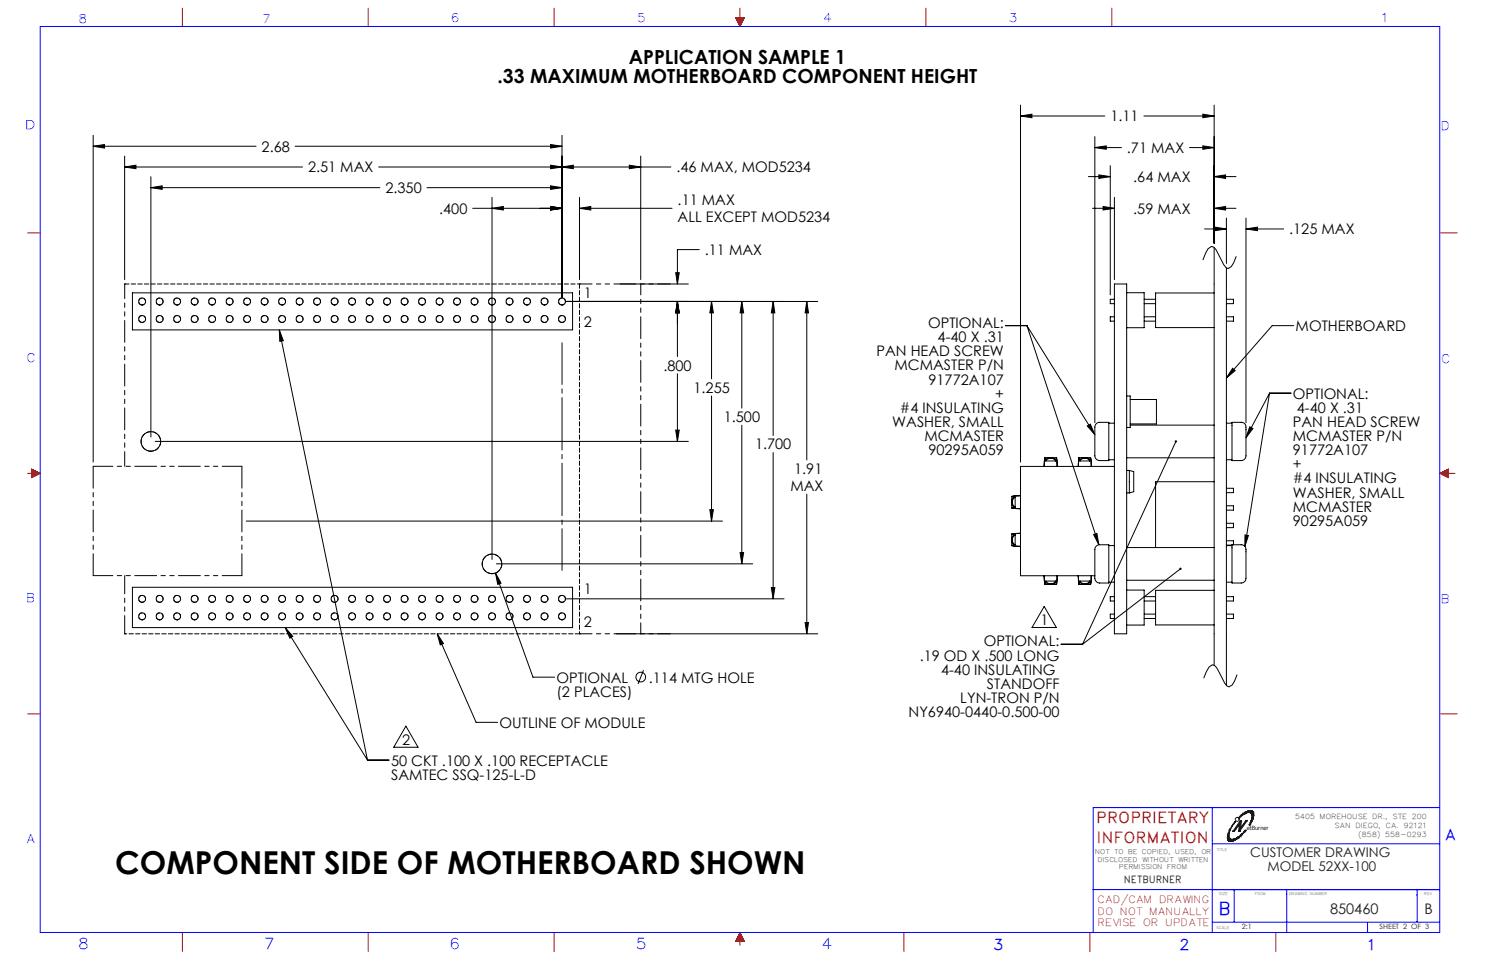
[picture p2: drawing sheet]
<svg xmlns="http://www.w3.org/2000/svg" width="432mm" height="279mm" viewBox="0 0 432 279" stroke-linecap="round" stroke-linejoin="round" font-family="sans-serif">
<g fill="none" stroke="#000" stroke-width=".29">
<path d="M27.1 39.3v94.9M163.2 39.3v47M296.3 33.7l3.3-.5v1zM296.3 30.5v103.7M296.3 33.7h24.5M317.9 39.7v83.1M332.2 33.7h20.4M349.3 33.2l3.3 .5-3.3 .5zM352.6 30.5v40.1M27.1 42.5l3.2-.5v1zM27.1 42.5h47.3M36.2 48.5l3.3-.5v1z"/>
<path d="M36.2 48.5h51.6M36.2 45.3v35.9M43.8 54.5l3.3-.5v1zM43.8 51.3v75.6M43.8 54.5h66.5M85.7 42.5h77.5M110 48.5h84.8M124 54.5h39.2M142.9 57.3v105.2M159.9 42l3.3 .5-3.3 .5zM159.9 60l3.3 .5-3.3 .5zM159.9 54l3.3 .5-3.3 .5z"/>
<path d="M159.9 48l3.3 .5-3.3 .5zM163.2 48.5l3.3-.5v1zM168.3 57.3v23.9M182.7 48l3.4 .5-3.4 .5zM186.1 45.3v35.9M316.1 51.3h6.3M317.9 42.9l3.3-.5v1zM317.9 42.9h7.7M319.1 50.8l3.3 .5-3.3 .5zM320.3 60l3.3 .5-3.3 .5zM322.4 48.1v37.6M323.6 57.3v23.9"/>
<path d="M345.4 42.9h7.2M349.3 42.4l3.3 .5-3.3 .5zM352.6 51.3l3.3-.5v1zM352.6 51.3h6.3M137.3 60.5h25.9M142.9 60.5l3.3-.5v1zM168.3 60.5l3.3-.5v1zM168.3 60.5h26.9M196.2 79.2h1l-.5 3.3zM203.1 72.5h-6.4v10M317.3 60.5h6.3M349.8 66.5h6.3"/>
<path d="M352.6 60.5l3.3-.5v1zM352.6 71.9v121.3M352.6 60.5h6.3M352.8 66l3.3 .5-3.3 .5zM356.1 63.3v13.2M356.1 77.8v121.3M359 74.4l-1.5 3-.9 .6-.5-.2-.7-.9-2.3-4.4-.6-.7-.7-.2-1 .6-1.5 3.3M361.8 66.5l3.3-.5v1zM361.8 63.3v59.5M361.8 66.5h10.9M38.5 85.1h127.8v10.7h-127.8zM81.1 95.8l1.2 3.2-1.1 .1z"/>
<path d="M81.1 95.8l25.6 125M164.5 87.6h73M180.1 82.5h19.8M196.7 87.6l.5 3.3h-1zM196.7 87.6v16M206.6 87.6l.6 3.3h-1.1zM206.6 87.6v22.4M215.4 87.6l.5 3.3h-1zM215.4 87.6v30.9M224.5 87.6l.5 3.3h-1zM224.5 87.6v38.9M234.3 87.6l.5 3.3h-1z"/>
<path d="M234.3 87.6v46M292 94.6h6.2M298.2 94.6l19.7 31.7M298.2 94.6l20.9 63.6M323.6 82.5h3.6v101.6h-3.6zM323.6 86.9h-1.2v1.3h1.2M323.6 92h-1.2v1.3h1.2M327.2 85h5v10.2h-5M332.2 92h3.4M332.2 93.3h3.4M332.2 86.9h3.4M332.2 88.2h3.4"/>
<path d="M352.6 85.1h-17v10h17M356.1 86.9h2.1v1.3h-2.1M356.1 92h2.1v1.3h-2.1M375.7 94.6h-6.3l-13.3 15.2M196.7 108.5v19.7M206.6 115v36.3M327.2 115h1v9.1h-1M328.2 116h7.6v7.1h-7.6M357.9 107l.8 .6-2.6 2.2zM368.7 114.2h6.2M368.7 114.2l-6.9 12.9M368.7 114.2l-7.2 44.5"/>
<path d="M45.1 128.2h154.8M196.2 124.9h1l-.5 3.3zM215.4 123.5v40.3M224.5 131.4v42.5M303.4 132.9h3.4M303.7 133.9h2.8M305 132.9l-1 .3-.3 .4-.3-.7-.2 2.6M305.2 132.9l.8 .2 .5 .5M306.5 133.6h.1M306.5 133.9a1.7 1.7 0 0 0-2.8 0l-.3-.7-.2 2.3M306.5 133.6l.3-.7 .2 2.6-.2-2.3-.3 .7M313.3 132.9h3.4"/>
<path d="M313.6 133.9a1.67 1.67 0 0 1 2.8 0M313.6 133.6l-.3-.7-.2 2.6 .2-2.3 .3 .7M313.6 133.9h2.8M313.6 133.6h.1M314.9 132.9l-.8 .2-.5 .5M315.1 132.9l.8 .2 .5 .5M315.7 123.7l.9-.5 1.3 3.1zM316.4 133.6h.1M316.4 133.6l.3-.7 .2 2.6-.2-2.3-.3 .7M318.3 123l.8-.3h2.9v11.1h-2.7a1.76 1.76 0 0 1-1.4-2.5v-.5a32.1 32.1 0 0 1 .3-7.5zM322 133.5h1.6M322 122.9h1.6"/>
<path d="M323.6 135.5h-27.3v31.7h21.6M327.2 133h25.4M327.2 136.6h.7M327.9 136.6v6.6M327.9 136.6l1.3 .4v5.8l-1.3 .4M328.2 123.5h24.4M341.5 128.2l-27.1 58.9M352.6 139.9h-17v19.1M356.1 133.5h1.7M356.1 122.9h1.7M357.8 122.7h2.6a1.52 1.52 0 0 1 1.4 2v7.6a1.38 1.38 0 0 1-1.4 1.5h-2.6zM362.9 124l.9 .5-2 2.6z"/>
<path d="M71.5 151.3h138.3M206.1 148h1.1l-.6 3.3zM234.3 143.5v40.6M293.8 156.9l.2 .8 .4 .5M293.8 146l.2 .7 .5 .5-.7 .4 2.5 .2M293.8 144.2v3.4M293.8 155.1v3.4M294.4 144.5l-.4 .5-.2 .8M294.4 158.2h.1M294.4 144.5h.1M294.5 158.2l-.7 .3 2.5 .2-2.2-.2 .7-.3M294.5 144.5l-.7-.4 2.5-.1-2.2 .1 .7 .4"/>
<path d="M294.8 155.4a1.67 1.67 0 0 0 0 2.8M294.8 144.5a1.67 1.67 0 0 0 0 2.8M294.8 147.3l-.7 .3 2.2 .1M294.8 144.5v2.8M294.8 155.4v2.8M296.3 154.9l-2.5 .2 .7 .3-.5 .5-.2 .8M296.3 154.9l-2.2 .2 .7 .3M317.6 155.3l.9-.4 .6 3.3zM318.3 158.6l.8-.4h2.9v11.1h-2.7a1.76 1.76 0 0 1-1.4-2.4v-.5a32.1 32.1 0 0 1 .3-7.6zM322 158.5h1.6M327.2 159h25.4M327.2 143.2h.7"/>
<path d="M356.1 158.5h1.7M356.1 141.8h2.1v1.3h-2.1M356.1 146.9h2.1v1.3h-2.1M356.1 152h2.1v1.2h-2.1M356.1 157.1h2.1v1.1M356.1 158.3h1.7M357.8 158.2h2.6a1.52 1.52 0 0 1 1.4 2.1v7.5a1.38 1.38 0 0 1-1.4 1.5h-2.6zM361.5 155.4l1 .1-1 3.2zM38.5 170.6h127.8v11.7h-127.8zM143.9 166.4l1.6 3-1 .3zM143.9 166.4l10.9 30.3h6.2M144.1 163.8h74.5"/>
<path d="M164.5 173.9h63.2M214.9 160.5h1l-.5 3.3zM224 170.6h1l-.5 3.3zM303.2 167.2l.2 2.5M303.2 167.2l.2 2.2 .3-.6a1.7 1.7 0 0 0 2.8 0M303.2 176.1l3.5 6.1h-7zM303.4 169.7l.3-.6 .5 .4 .8 .3M303.4 169.8h3.4M303.7 168.8h2.8M306.5 169.1l-.3 .3-1 .4M306.5 169.1h.1M306.5 168.8l.3 .6 .2-2.2-.2 2.5"/>
<path d="M306.5 169.1l.3 .6M313.3 169.8h3.4M313.6 168.8a1.67 1.67 0 0 0 2.8 0M313.6 169.1h.1M313.6 168.8l-.3 .6-.2-2.2 .2 2.5M313.6 168.8h2.8M313.6 169.1l-.3 .6M313.6 169.1l.5 .4 .8 .3M316.4 169.1l-.2 .3-1.1 .4M316.4 169.1h.1M316.4 168.8l.3 .6 .2-2.2-.2 2.5M316.4 169.1l.3 .6"/>
<path d="M322 169.1h1.6M323.6 173.3h-1.2v1.3h1.2M323.6 178.4h-1.2v1.2h1.2M327.2 168.5h25.4M327.2 171.4h5v10.1h-5M332.2 173.3h3.4M332.2 174.6h3.4M332.2 178.4h3.4M332.2 179.6h3.4M342.8 165.2l-28.4 21.9M352.6 171.4h-17v10.1h17M356.1 169.1h1.7"/>
<path d="M356.1 173.3h2.1v1.3h-2.1M356.1 178.4h2.1v1.2h-2.1M82.8 182.3l2.2 2.5-.8 .5zM82.8 182.3l23.9 38.5M127 184.1l1.8 2.8-1 .4zM127 184.1l11.3 25.7h6.2M179 184.1h58.5M186.9 194.6l-1.6 4M233.8 180.8h1l-.5 3.3zM308.1 187.1h6.3M359.2 195.9l-1.4 3-.9 .6-.6-.3-.7-.8-2.3-4.4-.6-.7-.7-.2-.9 .6-1.6 3.3M117.9 210.9l3.5 6.1h-7.1z"/>
<path d="M106.7 220.8h6.3"/>
<circle cx="41.3" cy="87.6" r="1.01"/>
<circle cx="41.3" cy="92.6" r="1.01"/>
<circle cx="46.4" cy="87.6" r="1.01"/>
<circle cx="46.4" cy="92.6" r="1.01"/>
<circle cx="51.4" cy="92.6" r="1.01"/>
<circle cx="51.4" cy="87.6" r="1.01"/>
<circle cx="56.5" cy="87.6" r="1.01"/>
<circle cx="56.5" cy="92.6" r="1.01"/>
<circle cx="61.6" cy="87.6" r="1.01"/>
<circle cx="61.6" cy="92.6" r="1.01"/>
<circle cx="66.7" cy="92.6" r="1.01"/>
<circle cx="66.7" cy="87.6" r="1.01"/>
<circle cx="71.8" cy="87.6" r="1.01"/>
<circle cx="71.8" cy="92.6" r="1.01"/>
<circle cx="76.8" cy="87.6" r="1.01"/>
<circle cx="76.8" cy="92.6" r="1.01"/>
<circle cx="81.9" cy="92.6" r="1.01"/>
<circle cx="81.9" cy="87.6" r="1.01"/>
<circle cx="87" cy="87.6" r="1.01"/>
<circle cx="87" cy="92.6" r="1.01"/>
<circle cx="92.1" cy="92.6" r="1.01"/>
<circle cx="92.1" cy="87.6" r="1.01"/>
<circle cx="97.2" cy="87.6" r="1.01"/>
<circle cx="97.2" cy="92.6" r="1.01"/>
<circle cx="102.2" cy="87.6" r="1.01"/>
<circle cx="102.2" cy="92.6" r="1.01"/>
<circle cx="107.3" cy="87.6" r="1.01"/>
<circle cx="107.3" cy="92.6" r="1.01"/>
<circle cx="112.4" cy="87.6" r="1.01"/>
<circle cx="112.4" cy="92.6" r="1.01"/>
<circle cx="117.5" cy="87.6" r="1.01"/>
<circle cx="117.5" cy="92.6" r="1.01"/>
<circle cx="122.6" cy="87.6" r="1.01"/>
<circle cx="122.6" cy="92.6" r="1.01"/>
<circle cx="127.6" cy="92.6" r="1.01"/>
<circle cx="127.6" cy="87.6" r="1.01"/>
<circle cx="132.7" cy="92.6" r="1.01"/>
<circle cx="132.7" cy="87.6" r="1.01"/>
<circle cx="137.8" cy="87.6" r="1.01"/>
<circle cx="137.8" cy="92.6" r="1.01"/>
<circle cx="142.9" cy="87.6" r="1.01"/>
<circle cx="142.9" cy="92.6" r="1.01"/>
<circle cx="148" cy="87.6" r="1.01"/>
<circle cx="148" cy="92.6" r="1.01"/>
<circle cx="153" cy="87.6" r="1.01"/>
<circle cx="153" cy="92.6" r="1.01"/>
<circle cx="158.1" cy="87.6" r="1.01"/>
<circle cx="158.1" cy="92.6" r="1.01"/>
<circle cx="163.2" cy="92.6" r="1.01"/>
<circle cx="163.2" cy="87.6" r="1.01"/>
<circle cx="43.8" cy="128.2" r="2.85"/>
<circle cx="41.3" cy="179" r="1.01"/>
<circle cx="41.3" cy="173.9" r="1.01"/>
<circle cx="46.4" cy="179" r="1.01"/>
<circle cx="46.4" cy="173.9" r="1.01"/>
<circle cx="51.4" cy="173.9" r="1.01"/>
<circle cx="51.4" cy="179" r="1.01"/>
<circle cx="56.5" cy="179" r="1.01"/>
<circle cx="56.5" cy="173.9" r="1.01"/>
<circle cx="61.6" cy="173.9" r="1.01"/>
<circle cx="61.6" cy="179" r="1.01"/>
<circle cx="66.7" cy="179" r="1.01"/>
<circle cx="66.7" cy="173.9" r="1.01"/>
<circle cx="71.8" cy="173.9" r="1.01"/>
<circle cx="71.8" cy="179" r="1.01"/>
<circle cx="76.8" cy="179" r="1.01"/>
<circle cx="76.8" cy="173.9" r="1.01"/>
<circle cx="81.9" cy="179" r="1.01"/>
<circle cx="81.9" cy="173.9" r="1.01"/>
<circle cx="87" cy="173.9" r="1.01"/>
<circle cx="87" cy="179" r="1.01"/>
<circle cx="92.1" cy="173.9" r="1.01"/>
<circle cx="92.1" cy="179" r="1.01"/>
<circle cx="97.2" cy="179" r="1.01"/>
<circle cx="97.2" cy="173.9" r="1.01"/>
<circle cx="102.2" cy="173.9" r="1.01"/>
<circle cx="102.2" cy="179" r="1.01"/>
<circle cx="107.3" cy="179" r="1.01"/>
<circle cx="107.3" cy="173.9" r="1.01"/>
<circle cx="112.4" cy="179" r="1.01"/>
<circle cx="112.4" cy="173.9" r="1.01"/>
<circle cx="117.5" cy="179" r="1.01"/>
<circle cx="117.5" cy="173.9" r="1.01"/>
<circle cx="122.6" cy="179" r="1.01"/>
<circle cx="122.6" cy="173.9" r="1.01"/>
<circle cx="127.6" cy="179" r="1.01"/>
<circle cx="127.6" cy="173.9" r="1.01"/>
<circle cx="132.7" cy="173.9" r="1.01"/>
<circle cx="132.7" cy="179" r="1.01"/>
<circle cx="137.8" cy="173.9" r="1.01"/>
<circle cx="137.8" cy="179" r="1.01"/>
<circle cx="142.9" cy="163.8" r="2.85"/>
<circle cx="142.9" cy="173.9" r="1.01"/>
<circle cx="142.9" cy="179" r="1.01"/>
<circle cx="148" cy="179" r="1.01"/>
<circle cx="148" cy="173.9" r="1.01"/>
<circle cx="153" cy="173.9" r="1.01"/>
<circle cx="153" cy="179" r="1.01"/>
<circle cx="158.1" cy="173.9" r="1.01"/>
<circle cx="158.1" cy="179" r="1.01"/>
<circle cx="163.2" cy="173.9" r="1.01"/>
<circle cx="163.2" cy="179" r="1.01"/>
<circle cx="186.1" cy="196.6" r="1.4"/>
</g>
<g fill="none" stroke="#191924" stroke-width=".29">
<path d="M357.8 239.9h.1M357.9 239.6h.1M357.9 239.6l-.6 1.1M358.2 239.2h.1M358.2 239.2l-.3 .4M358.3 239.2l-1 1.8M358.6 238.7h.1M358.6 238.7l-.3 .5M358.7 238.6h.1M358.7 238.6l-.5 .6M358.7 238.6l-.1 .1M359.3 239.9h.1"/>
<path d="M359.6 237.5h.1M359.7 237.6h.1M359.8 237.6h.1M359.8 237.8a.57 .57 0 0 0-.9-.1 .57 .57 0 0 0 .3 .9 .57 .57 0 0 0 .7-.7M359.8 237.8h.1M359.8 237.9h.1M359.9 237.5h.1M359.9 239.3h.1M359.9 237.5l-.1 .1M360 237.1h.1M360.1 239.1l-.3 2.1M360.1 238.4h.1"/>
<path d="M360.1 238.4l-2.1 3h.5l1.5-2.1-.3 2M360.1 238.4h.4l-.2 2.1M360.2 238.7h.2zM360.2 237.1h.1M360.2 238.5l-2 2.9M360.3 237.1l-.4 .4M360.3 238.7l-.3 2.6M360.4 238.5l-2.1 2.8M360.5 238.4h.1M360.5 236.8h.1M360.5 236.7h.1M360.5 236.9h.1"/>
<path d="M360.6 236.7h.1M360.6 236.8h.1M360.6 236.8l-.9 .8M360.6 236.7v.1M360.8 236.7h.1M360.9 236.4h.1M360.9 236.4l-1.3 1.1M361.1 236.5h.1M361.2 236.5l-.9 .6M361.3 236h.1M361.4 236.3h.1M361.6 236.2h.1"/>
<path d="M361.7 235.9h.1M361.7 236l-1.1 .7M361.7 238.3h.1M361.8 238.3h.4l-2.2 3h-.3M361.8 238.3l-1.5 2.2M361.8 238.4l-1.6 2.4M361.9 238.4l-1.9 2.7M362 235.7h.1M362.1 236h.1M362.1 238.3h.1M362.2 235.8h.1M362.2 235.8l-.5 .2"/>
<path d="M362.3 235.6h.1M362.4 235.8h.1M362.5 235.7v.1zM362.5 235.5v.2zM362.5 235.9h.1M362.5 235.8h.8l.3 .3 .1 1.8-.8 1.6M362.5 235.6l-.3 .2M362.5 235.6h.9l.4 .4M362.5 235.8h.1M362.7 235.5h.1M362.7 239.6h.1M362.8 235.8h.1z"/>
<path d="M362.8 235.9h.1M362.8 239.6h.2M362.8 235.9l.5 .3 .3 .7M362.8 235.9l-.7 .1-.9 .5M362.8 235.8l.3 .1M362.9 236h.1M363 239.6h.1M363 235.4h.1M363 238.9h.1M363.1 238.9l-.3 .7M363.1 239.3h.1M363.1 236.1h.1"/>
<path d="M363.1 239.3l-.1 .3M363.1 235.9l.4 .4 .3-.3M363.2 238.5h.1M363.3 235.5h.1M363.3 236.2h.1M363.3 238.8h.1M363.4 237.9h.1M363.5 237.9l-.4 1M363.5 236.5h.1M363.5 237.9l.1 .2zM363.5 237.5h.1M363.5 238.4h.1"/>
<path d="M363.5 236.9h.1M363.6 235.6h.1M363.6 238.4l-.5 .9M363.6 236.9v.6M363.6 237.5l-.1 .4M363.6 236.6h.1M363.7 237.3l.2-.3v-.8l-.2 1.6M363.7 238h.1M363.8 236h.1M363.9 237.5h.1M363.9 235.9h.1M364 237.2h.1"/>
<path d="M364 236.2h.1M364 236.2a1.09 1.09 0 0 0-1.6-.6l-1.5 .8M364 237.2l-.4 1.2M364 236.2v.3M364 236.9h.1M364 236.5h.1M364 236.9v.3M364 236.5v.4M356.4 243.6h.1M356.4 243.3h.1M356.4 242.9h.1M356.4 243.6l.5 .6 .9 .1"/>
<path d="M356.4 242.9v.7M356.5 242.4h.1M356.6 242.4l-.2 .5M356.6 243.2l.1 .6 .3 .4M356.6 243.9h.1M356.7 241.9h.1M356.7 243.4l.4 .6 .6 .1M356.7 242.7l.2 .8M356.8 242.6h.1M356.8 243h.1M356.8 242.3h.1M356.8 243l.1 .4"/>
<path d="M356.8 244.2h.1M356.9 243.6l.3 .3h1.1l.4-.2M356.9 243.5v.1M356.9 243.4h.1M356.9 241.2h.1M356.9 241.8h.1M356.9 243.4l.3 .3M357 244.2h.1M357 241.8l-.2 1.2M357 241.2l-.4 1.2M357 244.3h.1M357.2 243.7h.1"/>
<path d="M357.2 243.7l.3 .1M357.2 240.8h.1M357.2 241h.1M357.2 240.7h.1M357.3 241l-.3 .8M357.3 240.7l-.3 .5M357.3 240.8l-.7 2.4M357.5 243.8h.1M357.5 243.9h.1M357.6 240h.1M357.6 244.1h.1M357.8 244.3h.1"/>
<path d="M358 243.8h.1M358 241.4h.1M358.1 244.1l-1.1 .1M358.1 244.2h.1M358.3 243.8l.1 .1zM358.4 243.7h.1M358.4 241.4h.1M358.5 244h.1M358.5 243.8h.1M358.6 244l-.8 .3M358.7 243.7h.3M358.7 243.6h.1"/>
<path d="M358.8 243.6l-1.3 .2M358.9 243.7l-.8 .4M359 243.8h.1M359 243.8l-.4 .2M359.2 243.3h.1M359.2 243.3l-.4 .3M359.3 243.3l-.3 .4M359.4 243.5h.1M359.4 243.5l-.4 .3M359.5 243.1h.1M359.6 243.2l-.3 .1M359.6 241.3h.1"/>
<path d="M359.8 243.2h.1M359.9 243.2l-.5 .3M360 241.3h.1M360.2 242.6h.1M360.2 242.9h.1M360.2 240.5h.1M360.3 242.9l-.4 .3M360.4 242.5v.1zM360.5 242.3h.1M360.5 242.3l-1.3 1M360.6 242.4h.1M361.1 241.7h.1"/>
<path d="M361.3 241.5l.2 .1zM361.4 241.7h.1M361.4 241.7l-1.1 1.2M361.5 241.2h.1M361.6 241.2l-1.1 1.1M361.6 241.2h.2l-.4 .5M361.6 241.3l-2 1.9M361.8 241.2h.1"/>
<circle cx="360.1" cy="239.2" r=".06"/>
<circle cx="360.2" cy="238.5" r=".07"/>
<circle cx="360.4" cy="238.6" r=".06"/>
<circle cx="360.6" cy="236.8" r=".06"/>
<circle cx="361" cy="236.4" r=".08"/>
<circle cx="361.2" cy="236.4" r=".06"/>
<circle cx="361.5" cy="236.1" r=".06"/>
<circle cx="361.7" cy="236.1" r=".06"/>
<circle cx="361.8" cy="238.4" r=".08"/>
<circle cx="361.9" cy="235.9" r=".06"/>
<circle cx="362" cy="238.4" r=".08"/>
<circle cx="362.1" cy="235.9" r=".07"/>
<circle cx="362.3" cy="235.8" r=".07"/>
<circle cx="362.9" cy="235.9" r=".07"/>
<circle cx="362.9" cy="239.5" r=".06"/>
<circle cx="363.1" cy="235.6" r=".07"/>
<circle cx="363.1" cy="235.6" r=".06"/>
<circle cx="363.2" cy="235.9" r=".06"/>
<circle cx="363.3" cy="235.8" r=".07"/>
<circle cx="363.4" cy="238.6" r=".06"/>
<circle cx="363.4" cy="238.4" r=".06"/>
<circle cx="363.4" cy="235.6" r=".06"/>
<circle cx="363.5" cy="236.2" r=".06"/>
<circle cx="363.5" cy="236.3" r=".06"/>
<circle cx="363.6" cy="238.2" r=".06"/>
<circle cx="363.6" cy="236.1" r=".07"/>
<circle cx="363.7" cy="237.8" r=".08"/>
<circle cx="363.7" cy="237.3" r=".08"/>
<circle cx="363.7" cy="236.7" r=".08"/>
<circle cx="363.7" cy="237.7" r=".07"/>
<circle cx="363.7" cy="237.5" r=".07"/>
<circle cx="363.8" cy="236" r=".07"/>
<circle cx="363.9" cy="236.2" r=".08"/>
<circle cx="363.9" cy="237.3" r=".08"/>
<circle cx="363.9" cy="236.3" r=".07"/>
<circle cx="363.9" cy="237" r=".07"/>
<circle cx="356.5" cy="243.2" r=".07"/>
<circle cx="356.7" cy="243.9" r=".07"/>
<circle cx="356.7" cy="243.4" r=".07"/>
<circle cx="356.7" cy="243.2" r=".08"/>
<circle cx="356.7" cy="243.6" r=".08"/>
<circle cx="356.7" cy="242.7" r=".08"/>
<circle cx="356.7" cy="242.1" r=".07"/>
<circle cx="356.9" cy="243.6" r=".06"/>
<circle cx="356.9" cy="243.5" r=".06"/>
<circle cx="357" cy="244.1" r=".07"/>
<circle cx="357" cy="244.2" r=".07"/>
<circle cx="357.1" cy="244" r=".06"/>
<circle cx="357.2" cy="243.9" r=".06"/>
<circle cx="357.6" cy="243.9" r=".06"/>
<circle cx="357.6" cy="244.2" r=".07"/>
<circle cx="357.7" cy="244" r=".08"/>
<circle cx="358.1" cy="244.1" r=".06"/>
<circle cx="358.2" cy="241.4" r=".07"/>
<circle cx="358.3" cy="243.9" r=".06"/>
<circle cx="358.3" cy="241.3" r=".08"/>
<circle cx="358.3" cy="241.3" r=".06"/>
<circle cx="358.7" cy="240.9" r=".06"/>
<circle cx="358.7" cy="243.7" r=".06"/>
<circle cx="358.9" cy="243.7" r=".07"/>
<circle cx="359" cy="243.7" r=".06"/>
<circle cx="359.3" cy="243.3" r=".06"/>
<circle cx="359.5" cy="243.3" r=".07"/>
<circle cx="359.6" cy="243.2" r=".06"/>
<circle cx="359.8" cy="241.2" r=".07"/>
<circle cx="360" cy="241.2" r=".07"/>
<circle cx="360" cy="241.1" r=".07"/>
<circle cx="360.2" cy="240.8" r=".07"/>
<circle cx="361.6" cy="241.3" r=".07"/>
</g>
<path d="M163.2 99.6v66.1" fill="none" stroke="#000" stroke-width=".29" stroke-dasharray="15.2 1.3 1.3 1.3" stroke-dashoffset="3.2"/>
<path d="M27.1 135.4h43.1M27.1 167.2h43.1" fill="none" stroke="#000" stroke-width=".29" stroke-dasharray="6.3 1.3 1.3 1.3 1.3 1.3" stroke-dashoffset=".6"/>
<path d="M27.1 167.2v-31.8M70.2 167.2v-31.8" fill="none" stroke="#000" stroke-width=".29" stroke-dasharray="6.3 1.3 1.3 1.3 1.3 1.3"/>
<path d="M36.2 184.1v-16.9" fill="none" stroke="#000" stroke-width=".29" stroke-dasharray="6.3 1.3 1.3 1.3 1.3 1.3" stroke-dashoffset="1.1"/>
<path d="M36.2 135.4v-52.9" fill="none" stroke="#000" stroke-width=".29" stroke-dasharray="6.3 1.3 1.3 1.3 1.3 1.3" stroke-dashoffset="2.1"/>
<path d="M186.1 82.5v101.6" fill="none" stroke="#000" stroke-width=".29" stroke-dasharray="6.3 1.3 1.3 1.3 1.3 1.3" stroke-dashoffset="3.2"/>
<path d="M168.3 82.5h26.3M194.6 184.1h-26.3" fill="none" stroke="#000" stroke-width=".29" stroke-dasharray="6.3 1.3 1.3 1.3 1.3 1.3" stroke-dashoffset="2.7"/>
<g fill="none" stroke="#f00" stroke-width=".29">
<path d="M53 2.4v5.3M106.9 2.4v5.3M160.9 2.4v5.3M213.6 5.2h2.5l-1.2 2.5zM213.7 5.2v.2M213.9 5.2v.6M214.1 5.2v1M214.3 5.2v1.4M214.5 5.2v1.7M214.7 5.2v2.1M214.9 2.4v5.3M215.1 5.2v2.1"/>
<path d="M215.3 5.2v1.7M215.4 5.2v1.4M215.7 5.2v1M215.8 5.2v.6M216 5.2v.2M268.9 2.4v5.3M322.8 2.4v5.3M8 67.6h3.7M418.1 67.6h5M8 137.5h3.7M9.1 138.6h.3M9.1 136.3h.3"/>
<path d="M9.1 136.2l2.6 1.3-2.6 1.2zM9.1 138.4h.7M9.1 138.3h1.1M9.1 138h1.4M9.1 137.9h1.8M9.1 137.7h2.2M9.1 137.3h2.2M9.1 137.1h1.8M9.1 136.9h1.4M9.1 136.7h1.1M9.1 136.5h.7M418.1 137.5h4.4"/>
<path d="M418.1 137.5l2.5-1.3v2.5zM418.5 137.7h2.1M418.5 137.3h2.1M418.9 137.9h1.7M418.9 137.1h1.7M419.2 138h1.4M419.2 136.9h1.4M419.6 138.3h1M419.6 136.7h1M420 138.4h.6M420 136.5h.6M420.4 138.6h.2"/>
<path d="M420.4 136.3h.2M8 207.3h3.7M418.1 207.3h5M53 270.8v5.6M106.9 270.8v5.6M160.9 270.8v5.6M213.7 273.1v.3M213.9 272.7v.7M214.1 272.3v1.1M214.3 272v1.4M214.5 271.6v1.8M214.7 271.2v2.2"/>
<path d="M214.9 270.8l1.2 2.6h-2.5zM214.9 270.8v3.7M215.1 271.2v2.2M215.3 271.6v1.8M215.4 272v1.4M215.7 272.3v1.1M215.8 272.7v.7M216 273.1v.3M262.5 270.8v5.6M316.5 270.8v5.6M370.5 270.8v5.6"/>
</g>
<path d="M11.7 7.7h406.4v263.1h-406.4zM352 234.6v36.2M418.1 234.6h-100.7v36.2M317.4 258.4h100.7M352 245.1h66.1M358.4 258.4v9.4M373.6 258.4v12.4M411.5 258.4v9.4M352 267.8h66.1M397.1 267.9v2.9" fill="none" stroke="#00f" stroke-width=".29"/>
<g fill="#000">
<path d="M159.9 42l3.3 .5-3.3 .5zM27.1 42.5l3.2-.5v1zM206.1 148h1.1l-.6 3.3zM206.6 87.6l.6 3.3h-1.1zM163.2 48.5l3.3-.5v1zM182.7 48l3.4 .5-3.4 .5zM352.6 60.5l3.3-.5v1zM320.3 60l3.3 .5-3.3 .5zM352.6 51.3l3.3-.5v1zM319.1 50.8l3.3 .5-3.3 .5zM349.3 42.4l3.3 .5-3.3 .5zM317.9 42.9l3.3-.5v1zM352.8 66l3.3 .5-3.3 .5zM361.8 66.5l3.3-.5v1zM349.3 33.2l3.3 .5-3.3 .5zM296.3 33.7l3.3-.5v1z"/>
<path d="M196.7 87.6l.5 3.3h-1zM196.2 124.9h1l-.5 3.3zM215.4 87.6l.5 3.3h-1zM214.9 160.5h1l-.5 3.3zM224.5 87.6l.5 3.3h-1zM224 170.6h1l-.5 3.3zM159.9 60l3.3 .5-3.3 .5zM142.9 60.5l3.3-.5v1zM159.9 54l3.3 .5-3.3 .5zM43.8 54.5l3.3-.5v1zM159.9 60l3.3 .5-3.3 .5zM168.3 60.5l3.3-.5v1zM159.9 48l3.3 .5-3.3 .5zM36.2 48.5l3.3-.5v1zM196.7 87.6l.5 3.3h-1zM196.2 79.2h1l-.5 3.3zM234.3 87.6l.5 3.3h-1zM233.8 180.8h1l-.5 3.3z"/>
<path d="M82.8 182.3l2.2 2.5-.8 .5zM81.1 95.8l1.2 3.2-1.1 .1zM143.9 166.4l1.6 3-1 .3zM127 184.1l1.8 2.8-1 .4zM357.9 107l.8 .6-2.6 2.2zM342.6 164.9a.34 .34 0 0 0-.1 .5 .34 .34 0 0 0 .5 .1 .34 .34 0 0 0 0-.5l-.2 .2 .2-.3zM341.1 128.1a.34 .34 0 0 0 .2 .4 .34 .34 0 0 0 .4-.1 .34 .34 0 0 0-.1-.5l-.1 .3 .1-.3zM315.7 123.7l.9-.5 1.3 3.1zM317.6 155.3l.9-.4 .6 3.3zM362.9 124l.9 .5-2 2.6zM361.5 155.4l1 .1-1 3.2z"/>
</g>
<g fill="none" stroke="#000" stroke-width=".29" stroke-dasharray="1.3 .6">
<path d="M36.2 82.5h.1M36.2 82.5h132.1M41.3 93.7a1.02 1.02 0 0 1-1-1.4 1.02 1.02 0 0 1 1.7-.4 1.02 1.02 0 0 1-.4 1.7l-.3 .1M41.3 88.6a1.02 1.02 0 0 1-1-1.4 1.02 1.02 0 0 1 1.7-.3 1.02 1.02 0 0 1-.4 1.6l-.3 .1M46.4 93.7a1.02 1.02 0 0 1-1-1.4 1.02 1.02 0 0 1 1.7-.4 1.02 1.02 0 0 1-.4 1.7l-.3 .1M46.4 88.6a1.02 1.02 0 0 1-1-1.4 1.02 1.02 0 0 1 1.7-.3 1.02 1.02 0 0 1-.4 1.6l-.3 .1M51.4 93.7a1.02 1.02 0 0 1-.9-1.4 1.02 1.02 0 0 1 1.6-.4 1.02 1.02 0 0 1-.3 1.7l-.4 .1M51.4 88.6a1.02 1.02 0 0 1-.9-1.4 1.02 1.02 0 0 1 1.6-.3 1.02 1.02 0 0 1-.3 1.6l-.4 .1M56.5 93.7a1.02 1.02 0 0 1-.9-1.4 1.02 1.02 0 0 1 1.6-.4 1.02 1.02 0 0 1-.3 1.7l-.4 .1M56.5 88.6a1.02 1.02 0 0 1-.9-1.4 1.02 1.02 0 0 1 1.6-.3 1.02 1.02 0 0 1-.3 1.6l-.4 .1M61.6 93.7a1.02 1.02 0 0 1-1-1.4 1.02 1.02 0 0 1 1.7-.4 1.02 1.02 0 0 1-.4 1.7l-.3 .1M61.6 88.6a1.02 1.02 0 0 1-1-1.4 1.02 1.02 0 0 1 1.7-.3 1.02 1.02 0 0 1-.4 1.6l-.3 .1"/>
<path d="M66.7 93.7a1.02 1.02 0 0 1-1-1.4 1.02 1.02 0 0 1 1.7-.4 1.02 1.02 0 0 1-.4 1.7l-.3 .1M66.7 88.6a1.02 1.02 0 0 1-1-1.4 1.02 1.02 0 0 1 1.7-.3 1.02 1.02 0 0 1-.4 1.6l-.3 .1M71.8 93.7a1.02 1.02 0 0 1-1-1.4 1.02 1.02 0 0 1 1.7-.4 1.02 1.02 0 0 1-.4 1.7l-.3 .1M71.8 88.6a1.02 1.02 0 0 1-1-1.4 1.02 1.02 0 0 1 1.7-.3 1.02 1.02 0 0 1-.4 1.6l-.3 .1M76.8 93.7a1.02 1.02 0 0 1-.9-1.4 1.02 1.02 0 0 1 1.6-.4 1.02 1.02 0 0 1-.3 1.7l-.4 .1M76.8 88.6a1.02 1.02 0 0 1-.9-1.4 1.02 1.02 0 0 1 1.6-.3 1.02 1.02 0 0 1-.3 1.6l-.4 .1M81.9 93.7a1.02 1.02 0 0 1-.9-1.4 1.02 1.02 0 0 1 1.6-.4 1.02 1.02 0 0 1-.3 1.7l-.4 .1M81.9 88.6a1.02 1.02 0 0 1-.9-1.4 1.02 1.02 0 0 1 1.6-.3 1.02 1.02 0 0 1-.3 1.6l-.4 .1M87 93.7a1.02 1.02 0 0 1-1-1.4 1.02 1.02 0 0 1 1.7-.4 1.02 1.02 0 0 1-.4 1.7l-.3 .1M87 88.6a1.02 1.02 0 0 1-1-1.4 1.02 1.02 0 0 1 1.7-.3 1.02 1.02 0 0 1-.4 1.6l-.3 .1M92.1 93.7a1.02 1.02 0 0 1-1-1.4 1.02 1.02 0 0 1 1.7-.4 1.02 1.02 0 0 1-.4 1.7l-.3 .1M92.1 88.6a1.02 1.02 0 0 1-1-1.4 1.02 1.02 0 0 1 1.7-.3 1.02 1.02 0 0 1-.4 1.6l-.3 .1"/>
<path d="M97.2 93.7a1.02 1.02 0 0 1-1-1.4 1.02 1.02 0 0 1 1.7-.4 1.02 1.02 0 0 1-.4 1.7l-.3 .1M97.2 88.6a1.02 1.02 0 0 1-1-1.4 1.02 1.02 0 0 1 1.7-.3 1.02 1.02 0 0 1-.4 1.6l-.3 .1M102.2 93.7a1.02 1.02 0 0 1-.9-1.4 1.02 1.02 0 0 1 1.6-.4 1.02 1.02 0 0 1-.3 1.7l-.4 .1M102.2 88.6a1.02 1.02 0 0 1-.9-1.4 1.02 1.02 0 0 1 1.6-.3 1.02 1.02 0 0 1-.3 1.6l-.4 .1M107.3 93.7a1.02 1.02 0 0 1-.9-1.4 1.02 1.02 0 0 1 1.6-.4 1.02 1.02 0 0 1-.3 1.7l-.4 .1M107.3 88.6a1.02 1.02 0 0 1-.9-1.4 1.02 1.02 0 0 1 1.6-.3 1.02 1.02 0 0 1-.3 1.6l-.4 .1M112.4 93.7a1.02 1.02 0 0 1-1-1.4 1.02 1.02 0 0 1 1.7-.4 1.02 1.02 0 0 1-.4 1.7l-.3 .1M112.4 88.6a1.02 1.02 0 0 1-1-1.4 1.02 1.02 0 0 1 1.7-.3 1.02 1.02 0 0 1-.4 1.6l-.3 .1M117.5 93.7a1.02 1.02 0 0 1-1-1.4 1.02 1.02 0 0 1 1.7-.4 1.02 1.02 0 0 1-.4 1.7l-.3 .1M117.5 88.6a1.02 1.02 0 0 1-1-1.4 1.02 1.02 0 0 1 1.7-.3 1.02 1.02 0 0 1-.4 1.6l-.3 .1M122.6 93.7a1.02 1.02 0 0 1-1-1.4 1.02 1.02 0 0 1 1.7-.4 1.02 1.02 0 0 1-.4 1.7l-.3 .1M122.6 88.6a1.02 1.02 0 0 1-1-1.4 1.02 1.02 0 0 1 1.7-.3 1.02 1.02 0 0 1-.4 1.6l-.3 .1"/>
<path d="M127.6 93.7a1.02 1.02 0 0 1-.9-1.4 1.02 1.02 0 0 1 1.6-.4 1.02 1.02 0 0 1-.3 1.7l-.4 .1M127.6 88.6a1.02 1.02 0 0 1-.9-1.4 1.02 1.02 0 0 1 1.6-.3 1.02 1.02 0 0 1-.3 1.6l-.4 .1M132.7 93.7a1.02 1.02 0 0 1-.9-1.4 1.02 1.02 0 0 1 1.6-.4 1.02 1.02 0 0 1-.3 1.7l-.4 .1M132.7 88.6a1.02 1.02 0 0 1-.9-1.4 1.02 1.02 0 0 1 1.6-.3 1.02 1.02 0 0 1-.3 1.6l-.4 .1M137.8 93.7a1.02 1.02 0 0 1-1-1.4 1.02 1.02 0 0 1 1.7-.4 1.02 1.02 0 0 1-.4 1.7l-.3 .1M137.8 88.6a1.02 1.02 0 0 1-1-1.4 1.02 1.02 0 0 1 1.7-.3 1.02 1.02 0 0 1-.4 1.6l-.3 .1M142.9 93.7a1.02 1.02 0 0 1-1-1.4 1.02 1.02 0 0 1 1.7-.4 1.02 1.02 0 0 1-.4 1.7l-.3 .1M142.9 88.6a1.02 1.02 0 0 1-1-1.4 1.02 1.02 0 0 1 1.7-.3 1.02 1.02 0 0 1-.4 1.6l-.3 .1M148 93.7a1.02 1.02 0 0 1-1-1.4 1.02 1.02 0 0 1 1.7-.4 1.02 1.02 0 0 1-.4 1.7l-.3 .1M148 88.6a1.02 1.02 0 0 1-1-1.4 1.02 1.02 0 0 1 1.7-.3 1.02 1.02 0 0 1-.4 1.6l-.3 .1M153 93.7a1.02 1.02 0 0 1-.9-1.4 1.02 1.02 0 0 1 1.6-.4 1.02 1.02 0 0 1-.3 1.7l-.4 .1M153 88.6a1.02 1.02 0 0 1-.9-1.4 1.02 1.02 0 0 1 1.6-.3 1.02 1.02 0 0 1-.3 1.6l-.4 .1"/>
<path d="M158.1 93.7a1.02 1.02 0 0 1-.9-1.4 1.02 1.02 0 0 1 1.6-.4 1.02 1.02 0 0 1-.3 1.7l-.4 .1M158.1 88.6a1.02 1.02 0 0 1-.9-1.4 1.02 1.02 0 0 1 1.6-.3 1.02 1.02 0 0 1-.3 1.6l-.4 .1M163.2 93.7a1.02 1.02 0 0 1-1-1.4 1.02 1.02 0 0 1 1.7-.4 1.02 1.02 0 0 1-.4 1.7l-.3 .1M163.2 88.6a1.02 1.02 0 0 1-1-1.4 1.02 1.02 0 0 1 1.7-.3 1.02 1.02 0 0 1-.4 1.6l-.3 .1M168.3 82.5h.1M168.3 82.5v101.6M43.8 131.1a2.84 2.84 0 0 1-2.6-4.1 2.84 2.84 0 0 1 4.8-.6 2.84 2.84 0 0 1-1.6 4.6l-.6 .1M41.3 174.9a1.02 1.02 0 0 1-1-1.4 1.02 1.02 0 0 1 1.7-.3 1.02 1.02 0 0 1-.4 1.7h-.3M46.4 174.9a1.02 1.02 0 0 1-1-1.4 1.02 1.02 0 0 1 1.7-.3 1.02 1.02 0 0 1-.4 1.7h-.3M51.4 174.9a1.02 1.02 0 0 1-.9-1.4 1.02 1.02 0 0 1 1.6-.3 1.02 1.02 0 0 1-.3 1.7h-.4M56.5 174.9a1.02 1.02 0 0 1-.9-1.4 1.02 1.02 0 0 1 1.6-.3 1.02 1.02 0 0 1-.3 1.7h-.4M61.6 174.9a1.02 1.02 0 0 1-1-1.4 1.02 1.02 0 0 1 1.7-.3 1.02 1.02 0 0 1-.4 1.7h-.3"/>
<path d="M66.7 174.9a1.02 1.02 0 0 1-1-1.4 1.02 1.02 0 0 1 1.7-.3 1.02 1.02 0 0 1-.4 1.7h-.3M71.8 174.9a1.02 1.02 0 0 1-1-1.4 1.02 1.02 0 0 1 1.7-.3 1.02 1.02 0 0 1-.4 1.7h-.3M76.8 174.9a1.02 1.02 0 0 1-.9-1.4 1.02 1.02 0 0 1 1.6-.3 1.02 1.02 0 0 1-.3 1.7h-.4M81.9 174.9a1.02 1.02 0 0 1-.9-1.4 1.02 1.02 0 0 1 1.6-.3 1.02 1.02 0 0 1-.3 1.7h-.4M87 174.9a1.02 1.02 0 0 1-1-1.4 1.02 1.02 0 0 1 1.7-.3 1.02 1.02 0 0 1-.4 1.7h-.3M92.1 174.9a1.02 1.02 0 0 1-1-1.4 1.02 1.02 0 0 1 1.7-.3 1.02 1.02 0 0 1-.4 1.7h-.3M97.2 174.9a1.02 1.02 0 0 1-1-1.4 1.02 1.02 0 0 1 1.7-.3 1.02 1.02 0 0 1-.4 1.7h-.3M102.2 174.9a1.02 1.02 0 0 1-.9-1.4 1.02 1.02 0 0 1 1.6-.3 1.02 1.02 0 0 1-.3 1.7h-.4M107.3 174.9a1.02 1.02 0 0 1-.9-1.4 1.02 1.02 0 0 1 1.6-.3 1.02 1.02 0 0 1-.3 1.7h-.4M112.4 174.9a1.02 1.02 0 0 1-1-1.4 1.02 1.02 0 0 1 1.7-.3 1.02 1.02 0 0 1-.4 1.7h-.3M117.5 174.9a1.02 1.02 0 0 1-1-1.4 1.02 1.02 0 0 1 1.7-.3 1.02 1.02 0 0 1-.4 1.7h-.3M122.6 174.9a1.02 1.02 0 0 1-1-1.4 1.02 1.02 0 0 1 1.7-.3 1.02 1.02 0 0 1-.4 1.7h-.3"/>
<path d="M127.6 174.9a1.02 1.02 0 0 1-.9-1.4 1.02 1.02 0 0 1 1.6-.3 1.02 1.02 0 0 1-.3 1.7h-.4M132.7 174.9a1.02 1.02 0 0 1-.9-1.4 1.02 1.02 0 0 1 1.6-.3 1.02 1.02 0 0 1-.3 1.7h-.4M137.8 174.9a1.02 1.02 0 0 1-1-1.4 1.02 1.02 0 0 1 1.7-.3 1.02 1.02 0 0 1-.4 1.7h-.3M142.9 174.9a1.02 1.02 0 0 1-1-1.4 1.02 1.02 0 0 1 1.7-.3 1.02 1.02 0 0 1-.4 1.7h-.3M142.9 166.6a2.84 2.84 0 0 1-2.7-4 2.84 2.84 0 0 1 4.8-.6 2.84 2.84 0 0 1-1.6 4.5l-.5 .1M148 174.9a1.02 1.02 0 0 1-1-1.4 1.02 1.02 0 0 1 1.7-.3 1.02 1.02 0 0 1-.4 1.7h-.3M153 174.9a1.02 1.02 0 0 1-.9-1.4 1.02 1.02 0 0 1 1.6-.3 1.02 1.02 0 0 1-.3 1.7h-.4M158.1 174.9a1.02 1.02 0 0 1-.9-1.4 1.02 1.02 0 0 1 1.6-.3 1.02 1.02 0 0 1-.3 1.7h-.4M163.2 174.9a1.02 1.02 0 0 1-1-1.4 1.02 1.02 0 0 1 1.7-.3 1.02 1.02 0 0 1-.4 1.7h-.3M36.2 184.1h.1M41.3 180a1.02 1.02 0 0 1-1-1.4 1.02 1.02 0 0 1 1.7-.3 1.02 1.02 0 0 1-.4 1.7h-.3M46.4 180a1.02 1.02 0 0 1-1-1.4 1.02 1.02 0 0 1 1.7-.3 1.02 1.02 0 0 1-.4 1.7h-.3"/>
<path d="M51.4 180a1.02 1.02 0 0 1-.9-1.4 1.02 1.02 0 0 1 1.6-.3 1.02 1.02 0 0 1-.3 1.7h-.4M56.5 180a1.02 1.02 0 0 1-.9-1.4 1.02 1.02 0 0 1 1.6-.3 1.02 1.02 0 0 1-.3 1.7h-.4M61.6 180a1.02 1.02 0 0 1-1-1.4 1.02 1.02 0 0 1 1.7-.3 1.02 1.02 0 0 1-.4 1.7h-.3M66.7 180a1.02 1.02 0 0 1-1-1.4 1.02 1.02 0 0 1 1.7-.3 1.02 1.02 0 0 1-.4 1.7h-.3M71.8 180a1.02 1.02 0 0 1-1-1.4 1.02 1.02 0 0 1 1.7-.3 1.02 1.02 0 0 1-.4 1.7h-.3M76.8 180a1.02 1.02 0 0 1-.9-1.4 1.02 1.02 0 0 1 1.6-.3 1.02 1.02 0 0 1-.3 1.7h-.4M81.9 180a1.02 1.02 0 0 1-.9-1.4 1.02 1.02 0 0 1 1.6-.3 1.02 1.02 0 0 1-.3 1.7h-.4M87 180a1.02 1.02 0 0 1-1-1.4 1.02 1.02 0 0 1 1.7-.3 1.02 1.02 0 0 1-.4 1.7h-.3M92.1 180a1.02 1.02 0 0 1-1-1.4 1.02 1.02 0 0 1 1.7-.3 1.02 1.02 0 0 1-.4 1.7h-.3M97.2 180a1.02 1.02 0 0 1-1-1.4 1.02 1.02 0 0 1 1.7-.3 1.02 1.02 0 0 1-.4 1.7h-.3M102.2 180a1.02 1.02 0 0 1-.9-1.4 1.02 1.02 0 0 1 1.6-.3 1.02 1.02 0 0 1-.3 1.7h-.4M107.3 180a1.02 1.02 0 0 1-.9-1.4 1.02 1.02 0 0 1 1.6-.3 1.02 1.02 0 0 1-.3 1.7h-.4"/>
<path d="M112.4 180a1.02 1.02 0 0 1-1-1.4 1.02 1.02 0 0 1 1.7-.3 1.02 1.02 0 0 1-.4 1.7h-.3M117.5 180a1.02 1.02 0 0 1-1-1.4 1.02 1.02 0 0 1 1.7-.3 1.02 1.02 0 0 1-.4 1.7h-.3M122.6 180a1.02 1.02 0 0 1-1-1.4 1.02 1.02 0 0 1 1.7-.3 1.02 1.02 0 0 1-.4 1.7h-.3M127.6 180a1.02 1.02 0 0 1-.9-1.4 1.02 1.02 0 0 1 1.6-.3 1.02 1.02 0 0 1-.3 1.7h-.4M132.7 180a1.02 1.02 0 0 1-.9-1.4 1.02 1.02 0 0 1 1.6-.3 1.02 1.02 0 0 1-.3 1.7h-.4M137.8 180a1.02 1.02 0 0 1-1-1.4 1.02 1.02 0 0 1 1.7-.3 1.02 1.02 0 0 1-.4 1.7h-.3M142.9 180a1.02 1.02 0 0 1-1-1.4 1.02 1.02 0 0 1 1.7-.3 1.02 1.02 0 0 1-.4 1.7h-.3M148 180a1.02 1.02 0 0 1-1-1.4 1.02 1.02 0 0 1 1.7-.3 1.02 1.02 0 0 1-.4 1.7h-.3M153 180a1.02 1.02 0 0 1-.9-1.4 1.02 1.02 0 0 1 1.6-.3 1.02 1.02 0 0 1-.3 1.7h-.4M158.1 180a1.02 1.02 0 0 1-.9-1.4 1.02 1.02 0 0 1 1.6-.3 1.02 1.02 0 0 1-.3 1.7h-.4M163.2 180a1.02 1.02 0 0 1-1-1.4 1.02 1.02 0 0 1 1.7-.3 1.02 1.02 0 0 1-.4 1.7h-.3M168.3 184.1h.1"/>
<path d="M168.3 184.1h-132.1"/>
</g>
<text font-size="9.2" x="33.5" y="254">COMPONENT SIDE OF MOTHERBOARD SHOWN</text>
<g font-size="5.6">
<text x="182.6" y="18.5">APPLICATION SAMPLE 1</text>
<text x="144.4" y="24.1">.33 MAXIMUM MOTHERBOARD COMPONENT HEIGHT</text>
</g>
<text font-size="5.2" fill="#00f" x="353.7" y="265.9">B</text>
<g font-size="4.4" fill="#f00">
<text x="318.4" y="239.1">PROPRIETARY</text>
<text x="318.4" y="244.7">INFORMATION</text>
</g>
<g font-size="4.3" fill="#00f">
<text x="419.6" y="243.8">A</text>
<text x="23.2" y="275.6">8</text>
<text x="77.1" y="275.6">7</text>
<text x="131.1" y="275.6">6</text>
<text x="185.1" y="275.6">5</text>
<text x="239.1" y="275.6">4</text>
<text x="288.4" y="275.8">3</text>
<text x="342.4" y="275.8">2</text>
<text x="396.7" y="275.8">1</text>
</g>
<g font-size="4.2">
<text x="322.4" y="35.2">1.11</text>
<text x="76" y="44">2.68</text>
<text x="327.2" y="44.4">.71 MAX</text>
<text x="89.4" y="50">2.51 MAX</text>
<text x="196.4" y="50">.46 MAX, MOD5234</text>
<text x="329.1" y="52.9">.64 MAX</text>
<text x="111.9" y="56">2.350</text>
<text x="196.8" y="59.6">.11 MAX</text>
<text x="127.5" y="62">.400</text>
<text x="196.8" y="64.5">ALL EXCEPT MOD5234</text>
<text x="329.1" y="62">.59 MAX</text>
<text x="374.4" y="68">.125 MAX</text>
<text x="204.7" y="74">.11 MAX</text>
<text x="169.5" y="86.6">1</text>
<text x="169.5" y="95">2</text>
<text x="269.5" y="95.3">OPTIONAL:</text>
<text x="272.3" y="99.4">4-40 X .31</text>
<text x="376.2" y="96.1">MOTHERBOARD</text>
<text x="192.7" y="107.6">.800</text>
<text x="254.5" y="103.5">PAN HEAD SCREW</text>
<text x="259.7" y="107.6">MCMASTER P/N</text>
<text x="269.6" y="111.7">91772A107</text>
<text x="201.4" y="114.1">1.255</text>
<text x="261.3" y="119.9">#4 INSULATING</text>
<text x="288.9" y="115.8">+</text>
<text x="375.4" y="115.8">OPTIONAL:</text>
<text x="376.6" y="119.9">4-40 X .31</text>
<text x="210.2" y="122.6">1.500</text>
<text x="259.1" y="124">WASHER, SMALL</text>
<text x="375.4" y="124">PAN HEAD SCREW</text>
<text x="219.3" y="130.5">1.700</text>
<text x="268.4" y="128.1">MCMASTER</text>
<text x="375.4" y="128.1">MCMASTER P/N</text>
<text x="230.6" y="137.6">1.91</text>
<text x="269.6" y="132.2">90295A059</text>
<text x="375.4" y="132.2">91772A107</text>
<text x="375.4" y="136.3">+</text>
<text x="229.5" y="142.6">MAX</text>
<text x="375.4" y="140.4">#4 INSULATING</text>
<text x="375.4" y="144.5">WASHER, SMALL</text>
<text x="375.4" y="148.6">MCMASTER</text>
<text x="375.4" y="152.7">90295A059</text>
<text x="169.5" y="172.6">1</text>
<text x="169.5" y="182.2">2</text>
<text x="302.1" y="181.6">1</text>
<text x="267.1" y="191.9">.19 OD X .500 LONG</text>
<text x="285.7" y="187.7">OPTIONAL:</text>
<text x="273.3" y="196">4-40 INSULATING</text>
<text x="161.6" y="202.3">(2 PLACES)</text>
<text x="161.6" y="198.2">OPTIONAL</text>
<text x="188.4" y="198.2">.114 MTG HOLE</text>
<text x="286.6" y="200.1">STANDOFF</text>
<text x="263.8" y="208.3">NY6940-0440-0.500-00</text>
<text x="278.9" y="204.2">LYN-TRON P/N</text>
<text x="145.1" y="211.4">OUTLINE OF MODULE</text>
<text x="116.8" y="216.4">2</text>
<text x="113.6" y="222.4">50 CKT .100 X .100 RECEPTACLE</text>
<text x="113.6" y="226.5">SAMTEC SSQ-125-L-D</text>
</g>
<g font-size="4.2" fill="#191924">
<text x="386.2" y="265.5">850460</text>
<text x="413.6" y="265.5">B</text>
</g>
<g font-size="3.9" fill="#191924">
<text x="363.1" y="248.9">CUSTOMER DRAWING</text>
<text x="368.1" y="252.9">MODEL 52XX-100</text>
</g>
<g font-size="3.5" fill="#00f">
<text x="23.2" y="6.7">8</text>
<text x="76.5" y="6.7">7</text>
<text x="131.4" y="6.3">6</text>
<text x="185.4" y="6.3">5</text>
<text x="239.4" y="6.3">4</text>
<text x="293.3" y="6.3">3</text>
<text x="401.6" y="6.3">1</text>
<text x="7.8" y="37.4">D</text>
<text x="418.9" y="37.7">D</text>
<text x="8.1" y="105.1">C</text>
<text x="418.9" y="105.4">C</text>
<text x="8.1" y="174.9">B</text>
<text x="418.9" y="175.3">B</text>
<text x="8" y="244.8">A</text>
</g>
<text font-size="2.9" fill="#191924" x="326.4" y="256.5">NETBURNER</text>
<g font-size="2.9" fill="#f00">
<text x="319" y="262.1">CAD/CAM DRAWING</text>
<text x="319.1" y="269.1">REVISE OR UPDATE</text>
<text x="319.1" y="265.6">DO NOT MANUALLY</text>
</g>
<g font-size="2.1" fill="#191924">
<text x="360.6" y="270">2:1</text>
<text x="400.6" y="269.9">SHEET 2 OF 3</text>
</g>
<g font-size="2" fill="#191924">
<text x="376.3" y="237.9">5405 MOREHOUSE DR., STE 200</text>
<text x="387.8" y="240.4">SAN DIEGO, CA. 92121</text>
<text x="394.7" y="243">(858) 558-0293</text>
</g>
<g font-size="1.9" fill="#191924">
<text x="318.2" y="248.1">NOT TO BE COPIED, USED, OR</text>
<text x="319" y="250.3">DISCLOSED WITHOUT WRITTEN</text>
<text x="325.2" y="252.5">PERMISSION FROM</text>
</g>
<text font-size="1.7" fill="#191924" x="362.1" y="240.9">etBurner</text>
<g font-size="1.1" fill="#191924">
<text x="353.4" y="247.1">TITLE</text>
<text x="354.1" y="260">SIZE</text>
<text x="364.5" y="260">FSCM</text>
<text x="374.4" y="259.8">DRAWING NUMBER</text>
<text x="413.7" y="260">REV</text>
<text x="353.3" y="269.7">SCALE</text>
</g>
</svg>
